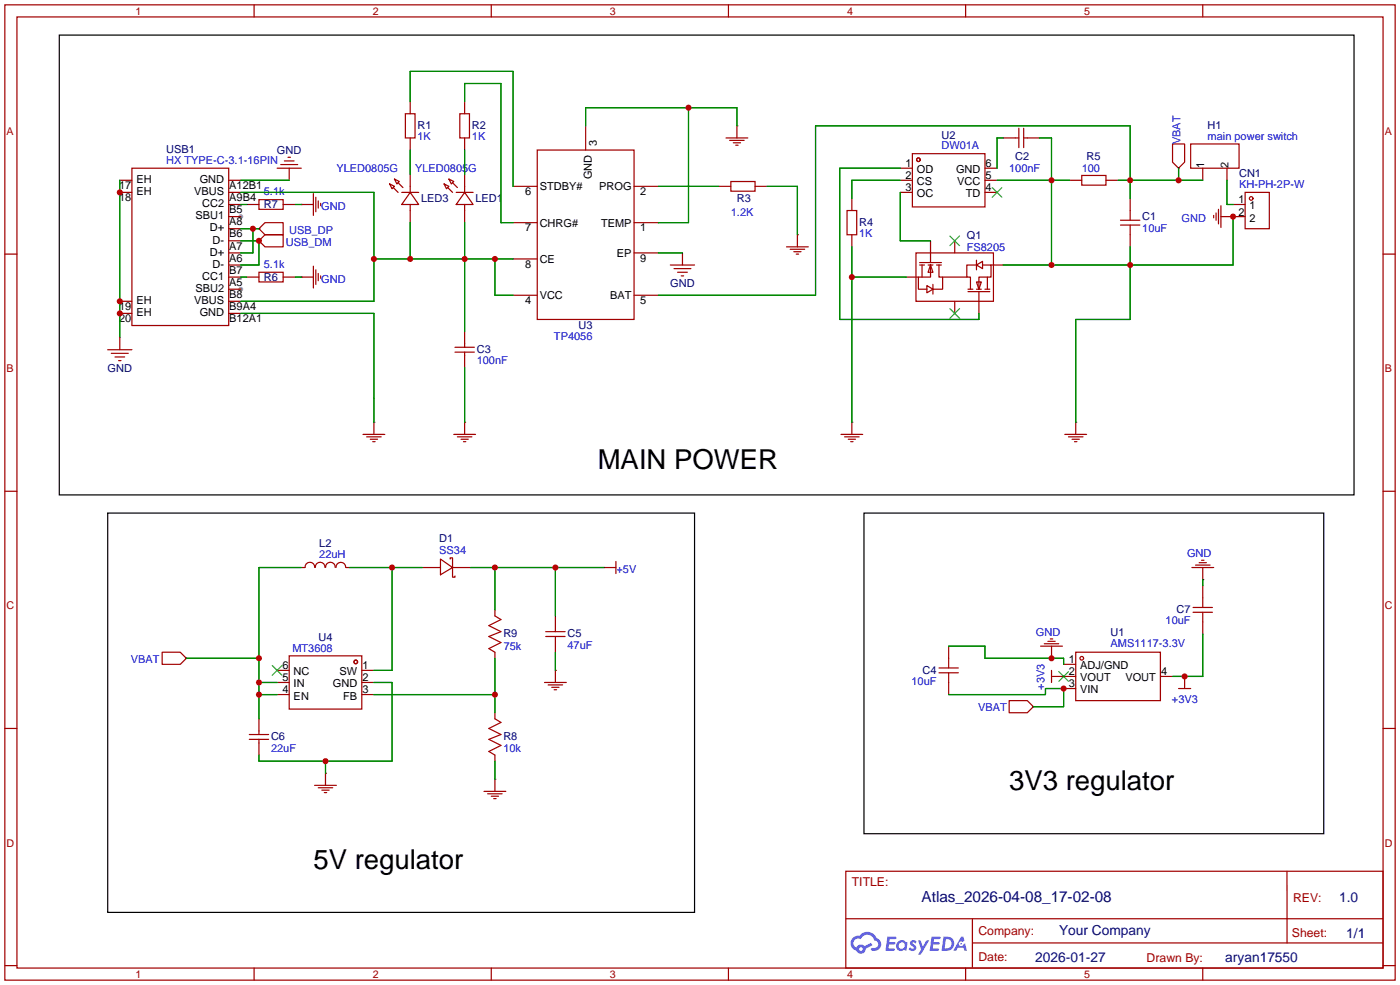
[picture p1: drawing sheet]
<svg xmlns="http://www.w3.org/2000/svg" width="294mm" height="207mm" viewBox="0 0 294 207" stroke-linecap="round" stroke-linejoin="round" font-family="sans-serif">
<g fill="#999">
<circle cx="50.5" cy="45.5" r=".51"/>
<circle cx="50.5" cy="60.7" r=".51"/>
</g>
<g fill="none" stroke="#a10000" stroke-width=".25">
<path d="M1 1h291.9v204.7h-291.9zM3.6 3.6h286.7v199.6h-286.7zM53.3 1v2.6M103.1 1v2.6M152.9 1v2.6M202.7 1v2.6M252.5 1v2.6M1 53.3h2.6M290.3 53.3h2.6M1 103.1h2.6M290.3 103.1h2.6M1 152.9h2.6"/>
<path d="M290.3 152.9h2.6M177.5 182.9h112.8v20.3h-112.8zM177.6 192.8h112.6M204.1 197.9h86.1M204.1 192.8v10.2M270.2 182.9v15M1 202.7h2.6M53.3 203.2v2.5M103.1 203.2v2.5M152.9 203.2v2.5M202.7 203.2v2.5M252.5 203.2v2.5"/>
<path d="M290.3 202.7h2.6"/>
</g>
<g fill="#5487ff">
<path d="M191.2 197.5l.5-.2 .4 .1 .3 .3-.2 .4a.33 .33 0 0 0-.3-.3 .33 .33 0 0 0-.4 .1l.1 .1a.86 .86 0 0 1 .7 .7 .86 .86 0 0 1-.3 .8l-.7 .1-.6-.4 .4-.4 .5 .3 .2-.1v-.2a.88 .88 0 0 1-.6-1.3z"/>
<path d="M192.7 197.4h.6l.4 1.3 .8-1.3h.6l-1.8 3h-.6l.6-1.1z"/>
<path d="M186.3 196.6h1.6l.3 .1-.1 .4h-1.3l-.1 .6h1.1l.2 .3-.3 .3h-1.1l-.1 .8h1.2l.1 .2-.1 .2-1.8 .1z"/>
<path d="M195.6 196.6h1.6l.2 .1v.4h-1.3l-.1 .6h1.1l.2 .3-.3 .3h-1.1l-.1 .8h1.2l.1 .2-.1 .2-1.9 .1z"/>
<path d="M201.7 196.6h.5l.3 .9-.5 .2a.5 .5 0 0 0-.7 .2 .5 .5 0 0 0 .3 .7 .5 .5 0 0 0 .6-.4l.4-.2 .4 1.6h-.6l-.1-.7h-1.2l-.4 .7h-.6z"/>
<path d="M198 196.6l-.4 3h1a1.51 1.51 0 0 0 1.7-1.5 1.51 1.51 0 0 0-1.8-1.5zM198.6 197.1a1.02 1.02 0 0 1 1.1 1.2 1.02 1.02 0 0 1-1.4 .8z"/>
<path d="M188.5 197.6a1.11 1.11 0 0 0-.3 1.6 1.11 1.11 0 0 0 1.6 .2l.5 .2 .2-1.7-.4-.2a1.02 1.02 0 0 0-1.6-.1zM188.6 198.5a.67 .67 0 0 1 1.3 0 .67 .67 0 0 1-1.3 0z"/>
<path d="M179 196.9a1.58 1.58 0 0 0 .8 2.6 1.01 1.01 0 0 0 1.1 .7 1.01 1.01 0 0 0 .8-1.1l1.4-.7-.3-.5-1.3 .7a1.03 1.03 0 0 0-1.7 .3 1 1 0 0 1-.5-1.4 1 1 0 0 1 1.4-.3 1.49 1.49 0 0 1 1.5-1 1.49 1.49 0 0 1 1.4 1.2 .82 .82 0 0 1 .7 1.1 .82 .82 0 0 1-1.2 .5l-.3 .1v.3a1.4 1.4 0 0 0 2-.6 1.4 1.4 0 0 0-.8-1.9 2.19 2.19 0 0 0-3.7-.5l-.8 .1zM180.3 199.2a.4 .4 0 0 1 .8 0 .4 .4 0 0 1-.8 0z"/>
<circle cx="201.8" cy="198.1" r=".19"/>
</g>
<g fill="none" stroke="#a10000" stroke-width=".25">
<path d="M25.1 37.8h2.6M27.7 35.3h20.3v33h-20.3zM48 37.8h2.5M58.2 35.3h5M58.9 34.5h3.6M59.7 33.8h2M60.5 33h.5M60.7 35.3v2.5M81.8 38.6l1 .5-.5 .5zM82.5 39.4l1.1 1M82.8 37.6l1 .5-.5 .5zM83.6 38.4l1 1"/>
<path d="M85.1 23.9h2v5.1h-2zM86.1 21.3v2.6M86.1 29v2.5M86.1 36.6v3.8M93.2 38.6l1 .5-.5 .5zM94 39.4l1 1M94.2 37.6l1 .5-.5 .5zM95 38.4l1 1M96.5 23.9h2.1v5.1h-2.1zM97.5 21.3v2.6M97.5 29v2.5M97.5 36.6v3.8"/>
<path d="M107.7 39.1h5.1M112.8 31.5h20.3v35.6h-20.3zM122.9 26.4v5.1M133.1 39.1h5.1M150.9 39.1h2.5M152.4 29h4.6M153.2 29.5h3M153.4 38.1h5.1v2h-5.1zM153.9 30h1.5M154.4 30.5h.5M154.7 26.4h.1M154.7 26.4v2.6"/>
<path d="M158.5 39.1h2.5M189 37.8h2.5M189 35.3h2.5M191.5 32.3h15.3v11.1h-15.3zM206.8 37.8h2.5M206.8 35.3h2.5M210.6 29h3.3M213.9 26.9v4.1M214.9 29h3.3M214.9 26.9v4.1M224.5 37.8h2.6M227.1 36.8h5.1v2.1h-5.1z"/>
<path d="M232.2 37.8h2.5M246.1 30.2h2.6v3.8l-1.3 1.3-1.3-1.3zM247.4 35.3h.1M249.9 30.2h10.2v5.1h-10.2zM252.5 35.3v2.5M257.6 35.3v2.5M25.1 40.4h2.6M48 40.4h2.5M48 45.5h2.5M48 50.5h2.5M48 53.1h2.5M48 58.2h2.5"/>
<path d="M48 55.6h2.5M48 48h2.5M48 42.9h2.5M51.8 58.2h2.6M51.8 42.9h2.6M54.4 57.2h5v2h-5zM54.4 41.9h5v2h-5zM54.4 50.5h.1M54.4 48h.1M55.6 49.3h3.8v2.5h-3.8l-1.2-1.3zM55.6 46.7h3.8v2.6h-3.8l-1.2-1.3zM59.4 58.2h2.6"/>
<path d="M59.4 42.9h2.6M63.2 58.2h.1M63.2 42.9h.1M63.2 58.2h2.6M63.2 42.9h2.6M65.8 40.6v4.6M65.8 55.9v4.6M66.3 41.4v3.1M66.3 56.6v3.1M66.8 42.2v1.5M66.8 57.4v1.5M67.3 42.7v.5"/>
<path d="M67.3 57.9v.5M84.3 40.4h3.6M86.1 40.4l1.8 2.5h-3.6zM86.1 42.9v3.8M95.8 40.4h3.5M97.5 40.4l1.8 2.5h-3.5zM97.5 42.9v3.8M107.7 46.7h5.1M107.7 54.4h5.1M133.1 53.1h5.1M133.1 46.7h5.1M140.7 55.6h5.1"/>
<path d="M141.5 56.4h3.5M142.2 57.2h2.1M143 57.9h.5M143.3 53.1v2.5M165.1 51.8h4.6M165.9 52.3h3M166.6 52.8h1.5M167.1 53.3h.5M167.4 49.3h.1M167.4 49.3v2.5M177.8 44.2h2v5.1h-2zM178.8 41.7v2.5"/>
<path d="M178.8 49.3v2.5M189 40.4h2.5M190.2 58.2h2.6M192.3 53.1h16.2v10.1h-16.2zM193 55.6h1.1M193 55.1h4.6M193.5 55.6v2.6M194.6 59.9l1.2 .8-1.2 .8zM194.8 55.6h1M195.3 55.6l.5 1.6h-1zM195.3 55.6v2.6h-2.5v2.5h1.8M195.3 50.5v4.6"/>
<path d="M195.8 59.7v2M196.6 55.6h1M197.1 55.6v2.6h.8v2.5h-2.1M197.9 58.2h5M200.4 50.5v2.6M205 59.2h1l-.5 1.5zM205 55.6l1.2-.7v1.5zM205 55.6h-2.1v2.6h.8v2.5M205 54.6v2M206.2 55.6h1.8v2.6h-2.5v2.5M206.8 40.4h2.5M207.3 58.2v2.5"/>
<path d="M208 55.6h2.6M235.2 47.2h4.1M235.2 46.2h4.1M237.2 41.7v4.5M237.2 47.2v4.6M254.8 45.2v.5M255.3 44.7v1.5M255.8 43.9v3.1M256.3 45.5h5.1M256.3 43.2v4.6M258.8 45.5h.1M258.8 42.9h2.6"/>
<path d="M261.4 40.4h5v7.6h-5zM22.6 73.4h5.1M23.4 74.2h3.5M24.1 74.9h2.1M24.9 75.7h.5M25.1 65.8h2.6M25.1 63.2h2.6M25.1 70.9v2.5M48 65.8h2.5M48 63.2h2.5M48 60.7h2.5M95.5 73.9h4.1"/>
<path d="M95.5 72.9h4.1M97.5 69.6v3.3M97.5 73.9v3.3M107.7 62h5.1M133.1 62h5.1M200.4 63.2v2.6M203.2 60.7h1M203.2 61.2h4.6M205 60.7h1M205.5 61.2v4.6M206.8 60.7h1M76.2 91.2h4.6"/>
<path d="M77 91.7h3M77.7 92.2h1.5M78.2 92.7h.5M78.5 88.6h.1M78.5 88.6v2.6M95.2 91.2h4.6M96 91.7h3.1M96.8 92.2h1.5M97.3 92.7h.5M97.5 88.6h.1M97.5 88.6v2.6M176.5 91.2h4.6"/>
<path d="M177.3 91.7h3M178.1 92.2h1.5M178.6 92.7h.5M178.8 88.6h.1M178.8 88.6v2.6M223.5 91.2h4.6M224.3 91.7h3M225 92.2h1.6M225.6 92.7h.5M225.8 88.6h.1M225.8 88.6v2.6M66.1 119.1a1.01 1.01 0 0 0-1-1.1 1.01 1.01 0 0 0-1.1 1.1h-.8"/>
<path d="M66.2 119.1a1.01 1.01 0 0 1 1-1.1 1.01 1.01 0 0 1 1 1.1M68.3 119.1a1.01 1.01 0 0 1 1.1-1.1 1.01 1.01 0 0 1 1 1.1M70.5 119.1a1.01 1.01 0 0 1 1-1.1 1.01 1.01 0 0 1 1.1 1.1M72.6 119.1h.8M88.6 119.1h3.9M92.5 117.3l2.5 1.8-2.5 1.6zM94.5 117.3v-.2h.5v2M95 119.1v2.1h.5v-.3M95 119.1h3.8M126.7 119.1h.1M126.7 119.1h2.6M129.3 117.9v2.5"/>
<path d="M250.2 119.1h4.6M251 118.6h3M251.7 118.1h1.5M252.2 117.6h.5M252.5 119.1v2.6M34 136.9h3.8l1.3 1.3-1.3 1.2h-3.8zM39.1 138.2h.1M60.7 137.7h15.2v11.1h-15.2zM103.9 128v1.3l1.3 .7-2.6 1.3 2.6 1.3-2.6 1 2.6 1.3-2.6 1.2 1.3 .8v1.3M114.6 133.6h4M114.6 132.6h4M116.6 129.3v3.3"/>
<path d="M116.6 133.6v3.3M199.1 135.6v4.6M218.4 135.6h4.6M219.2 135.1h3M220 134.6h1.5M220.5 134.1h.5M220.7 138.2h.1M220.7 135.6v2.6M223.3 139.4h2.5M225.8 136.9h17.8v10.2h-17.8zM250.4 128.5h4.1M250.4 127.5h4.1"/>
<path d="M252.5 121.7h.1M252.5 122.9v4.6M252.5 128.5v4.6M52.3 155.2h4.1M52.3 154.2h4.1M54.4 150.9v3.3M54.4 155.2v3.3M58.2 143.3h2.5M58.2 140.7h2.5M58.2 145.8h2.5M75.9 143.3h2.6M75.9 140.7h2.6"/>
<path d="M75.9 145.8h2.6M103.9 149.6v1.3l1.3 .7-2.6 1.3 2.6 1.3-2.6 1 2.6 1.3-2.6 1.2 1.3 .8v1.3M114.3 143.3h4.6M115.1 143.8h3M115.8 144.3h1.5M116.3 144.8h.5M116.6 140.7h.1M116.6 140.7v2.6M197.1 141.2h4.1M197.1 140.2h4.1M199.1 141.2v4.6M211.8 147.1h3.8l1.3 1.2-1.3 1.3h-3.8z"/>
<path d="M216.9 148.3h.1M220.7 142h5.1M220.7 140.7v2.6M223.3 142h.1M223.3 144.5h2.5M243.6 142h2.5M247.4 144.5h2.5M248.7 142h.1M248.7 142v2.5M66 164.8h4.6M66.8 165.4h3M67.6 165.9h1.5"/>
<path d="M68.1 166.4h.5M68.3 162.3h.1M68.3 162.3v2.5M101.6 166.1h4.6M102.4 166.6h3M103.1 167.1h1.5M103.6 167.6h.5M103.9 163.6h.1M103.9 163.6v2.5"/>
<circle cx="192.8" cy="33.5" r=".38"/>
<circle cx="262.6" cy="41.7" r=".38"/>
<circle cx="74.7" cy="138.9" r=".38"/>
<circle cx="227.1" cy="138.2" r=".38"/>
</g>
<path d="M208.3 39.4l2 2M210.3 39.4l-2 2M199.4 49.5l2 2.1M201.4 49.5l-2 2.1M199.4 64.8l2 2M201.4 64.8l-2 2M57.1 139.7l2.1 2M59.2 139.7l-2.1 2M222.2 141l2.1 2M224.3 141l-2.1 2" fill="none" stroke="#3c3" stroke-width=".25"/>
<path d="M12.4 7.4h271.8v96.5h-271.8zM22.6 107.7h123.2v83.8h-123.2zM181.4 107.7h96.5v67.3h-96.5z" fill="none" stroke="#000" stroke-width=".25"/>
<g fill="none" stroke="#008700" stroke-width=".25">
<path d="M25.1 37.8v33.1M50.5 37.8h10.2M86.1 21.3v-6.3h21.6v24.1M86.1 31.5v5.1M97.5 21.3v-3.8h7.7v29.2h2.5M97.5 31.5v5.1M122.9 26.4v-3.8h31.8v3.8M138.2 39.1h12.7M144.5 22.6v24.1h-6.3M161 39.1h6.4v10.2M189 37.8h-10.2v3.9M189 35.3h-12.7v31.8h29.2v-1.3"/>
<path d="M209.3 37.8h15.2M210.6 29h-1.3v6.3M218.2 29h2.5v26.6M234.7 37.8h17.8M247.4 35.3v2.5M257.6 37.8v5.1h1.2M50.5 50.5h3.9v5.1h-3.9M50.5 58.2h1.3M50.5 40.4h28v22.8h-28M50.5 42.9h1.3M50.5 48h3.9M53.1 48v5.1h-2.6"/>
<path d="M62 58.2h1.2M62 42.9h1.2M78.5 54.4h29.2M86.1 46.7v7.7M97.5 46.7v22.9M103.9 54.4v7.6h3.8M138.2 53.1h5.1M178.8 51.8v36.8M178.8 58.2h11.4M189 40.4v10.1h6.3M237.2 51.8v15.3h-11.4v21.5M237.2 41.7v-15.3h-66v35.6h-33"/>
<path d="M258.8 45.5v10.1h-48.2M50.5 65.8h28v22.8M97.5 77.2v11.4M63.2 119.1h-8.8v31.8M73.4 119.1h15.2M82.3 119.1v21.6h-3.8M98.8 119.1h27.9M103.9 119.1v8.9M116.6 119.1v10.2M39.1 138.2h15.3M103.9 138.2v11.4M116.6 136.9v3.8"/>
<path d="M199.1 135.6h7.7v2.6h16.5v1.2M252.5 121.7v1.2M252.5 133.1v8.9h-6.4M54.4 145.8h3.8M54.4 143.3h3.8M68.3 159.8v2.5M78.5 145.8h25.4M78.5 143.3h3.8v16.5h-27.9v-1.3M103.9 159.8v3.8M199.1 145.8h20.4v-1.3h3.8v3.8h-6.4M223.3 142h.1"/>
</g>
<g fill="#c00">
<circle cx="220.7" cy="37.8" r=".63"/>
<circle cx="220.7" cy="55.6" r=".63"/>
<circle cx="237.2" cy="55.6" r=".63"/>
<circle cx="258.8" cy="45.5" r=".63"/>
<circle cx="237.2" cy="37.8" r=".63"/>
<circle cx="247.4" cy="37.8" r=".63"/>
<circle cx="178.8" cy="58.2" r=".63"/>
<circle cx="144.5" cy="22.6" r=".63"/>
<circle cx="86.1" cy="54.4" r=".63"/>
<circle cx="97.5" cy="54.4" r=".63"/>
<circle cx="103.9" cy="54.4" r=".63"/>
<circle cx="78.5" cy="54.4" r=".63"/>
<circle cx="220.7" cy="138.2" r=".63"/>
<circle cx="248.7" cy="142" r=".63"/>
<circle cx="103.9" cy="119.1" r=".63"/>
<circle cx="116.6" cy="119.1" r=".63"/>
<circle cx="103.9" cy="145.8" r=".63"/>
<circle cx="82.3" cy="119.1" r=".63"/>
<circle cx="54.4" cy="145.8" r=".63"/>
<circle cx="54.4" cy="143.3" r=".63"/>
<circle cx="54.4" cy="138.2" r=".63"/>
<circle cx="68.3" cy="159.8" r=".63"/>
<circle cx="223.3" cy="144.5" r=".63"/>
<circle cx="54.4" cy="50.5" r=".63"/>
<circle cx="53.1" cy="48" r=".63"/>
<circle cx="25.1" cy="40.4" r=".63"/>
<circle cx="25.1" cy="63.2" r=".63"/>
<circle cx="25.1" cy="65.8" r=".63"/>
</g>
<g font-size="5.8">
<text x="125.5" y="98.5">MAIN POWER</text>
<text x="211.8" y="165.9">3V3 regulator</text>
<text x="65.8" y="182.4">5V regulator</text>
</g>
<text font-size="3.2" fill="#000080" x="193.5" y="189.2">Atlas_2026-04-08_17-02-08</text>
<g font-size="2.9" fill="#000080">
<text x="281.1" y="189.4">1.0</text>
<text x="222.3" y="196.3">Your Company</text>
<text x="282.6" y="196.8">1/1</text>
<text x="217.3" y="201.9">2026-01-27</text>
<text x="257.2" y="201.9">aryan17550</text>
</g>
<g font-size="2.6" fill="#a00000">
<text x="178.8" y="186.1">TITLE:</text>
<text x="271.4" y="189.4">REV:</text>
<text x="205.4" y="196.3">Company:</text>
<text x="271.2" y="196.7">Sheet:</text>
<text x="205.4" y="201.8">Date:</text>
<text x="240.7" y="201.9">Drawn By:</text>
</g>
<g font-size="2.3" fill="#00f">
<text x="87.6" y="29.4">1K</text>
<text x="99.1" y="29.4">1K</text>
<text x="253.5" y="29.3">main power switch</text>
<text x="34.9" y="34.4">HX TYPE-C-3.1-16PIN</text>
<text x="197.6" y="31.4">DW01A</text>
<text x="247.8" y="30.3" transform="rotate(-90 247.8 30.3)">VBAT</text>
<text x="55.4" y="41">5.1k</text>
<text x="70.6" y="36">YLED0805G</text>
<text x="87.1" y="36">YLED0805G</text>
<text x="211.8" y="36.1">100nF</text>
<text x="227.1" y="36.1">100</text>
<text x="260.1" y="39.4">KH-PH-2P-W</text>
<text x="67.4" y="44.1">GND</text>
<text x="153.4" y="45.2">1.2K</text>
<text x="248" y="46.7">GND</text>
<text x="60" y="51.5">USB_DM</text>
<text x="60.7" y="49.1">USB_DP</text>
<text x="180.3" y="49.8">1K</text>
<text x="202.9" y="52.6">FS8205</text>
<text x="239.8" y="48.8">10uF</text>
<text x="55.4" y="56.3">5.1k</text>
<text x="67.4" y="59.3">GND</text>
<text x="116.3" y="71.4">TP4056</text>
<text x="100.1" y="76.4">100nF</text>
<text x="67" y="117.1">22uH</text>
<text x="92.2" y="116.2">SS34</text>
<text x="249.2" y="117">GND</text>
<text x="129.4" y="120.3">+5V</text>
<text x="244.7" y="131">10uF</text>
<text x="61.4" y="136.8">MT3608</text>
<text x="105.7" y="136.3">75k</text>
<text x="119.1" y="136.2">47uF</text>
<text x="217.5" y="133.4">GND</text>
<text x="233.1" y="135.8">AMS1117-3.3V</text>
<text x="27.5" y="139.1">VBAT</text>
<text x="191.3" y="143.7">10uF</text>
<text x="205.3" y="149.3">VBAT</text>
<text x="219.3" y="144.8" transform="rotate(-90 219.3 144.8)">+3V3</text>
<text x="246" y="147.6">+3V3</text>
<text x="56.9" y="157.8">22uF</text>
<text x="105.7" y="157.8">10k</text>
</g>
<g font-size="2.3" fill="#000080">
<text x="87.6" y="27.1">R1</text>
<text x="99.1" y="27.1">R2</text>
<text x="197.6" y="29.1">U2</text>
<text x="253.5" y="27">H1</text>
<text x="34.9" y="32.1">USB1</text>
<text x="58.1" y="32.3">GND</text>
<text x="213.1" y="33.5">C2</text>
<text x="228.1" y="33.6">R5</text>
<text x="260.1" y="37.1">CN1</text>
<text x="55.4" y="43.7">R7</text>
<text x="88.4" y="42.4">LED3</text>
<text x="99.8" y="42.4">LED1</text>
<text x="154.7" y="42.4">R3</text>
<text x="180.3" y="47.4">R4</text>
<text x="239.8" y="46.3">C1</text>
<text x="202.9" y="50.1">Q1</text>
<text x="55.4" y="58.9">R6</text>
<text x="140.7" y="60.2">GND</text>
<text x="121.4" y="69.1">U3</text>
<text x="100.1" y="74.1">C3</text>
<text x="22.6" y="78">GND</text>
<text x="92.2" y="113.8">D1</text>
<text x="67" y="114.7">L2</text>
<text x="247" y="128.7">C7</text>
<text x="66.9" y="134.5">U4</text>
<text x="105.7" y="133.8">R9</text>
<text x="119.1" y="133.8">C5</text>
<text x="233.1" y="133.4">U1</text>
<text x="193.6" y="141.4">C4</text>
<text x="56.9" y="155.4">C6</text>
<text x="105.7" y="155.4">R8</text>
</g>
<g font-size="2.3">
<text x="125.3" y="30.7" transform="rotate(-90 125.3 30.7)">3</text>
<text x="190.1" y="35.1">1</text>
<text x="206.9" y="35.1">6</text>
<text x="252.8" y="35.3" transform="rotate(-90 252.8 35.3)">1</text>
<text x="257.9" y="35.3" transform="rotate(-90 257.9 35.3)">2</text>
<text x="25" y="39.7">17</text>
<text x="28.6" y="38.4">EH</text>
<text x="28.6" y="41">EH</text>
<text x="40.8" y="41">VBUS</text>
<text x="41.9" y="38.4">GND</text>
<text x="48.1" y="39.7">A12B1</text>
<text x="110.2" y="41">6</text>
<text x="113.3" y="39.9">STDBY#</text>
<text x="124.3" y="37.6" transform="rotate(-90 124.3 37.6)">GND</text>
<text x="125.8" y="39.9">PROG</text>
<text x="134.4" y="41">2</text>
<text x="190.1" y="37.6">2</text>
<text x="190.1" y="40.2">3</text>
<text x="192.5" y="36.3">OD</text>
<text x="192.5" y="38.9">CS</text>
<text x="192.5" y="41.4">OC</text>
<text x="200.7" y="36.3">GND</text>
<text x="200.9" y="38.9">VCC</text>
<text x="202.7" y="41.4">TD</text>
<text x="206.9" y="40.2">4</text>
<text x="206.9" y="37.6">5</text>
<text x="25" y="42.2">18</text>
<text x="41" y="46">SBU1</text>
<text x="42.4" y="43.5">CC2</text>
<text x="48.1" y="42.2">A9B4</text>
<text x="48.1" y="47.3">A8</text>
<text x="48.1" y="44.8">B5</text>
<text x="113.3" y="47.6">CHRG#</text>
<text x="126.2" y="47.6">TEMP</text>
<text x="260" y="42.7">1</text>
<text x="260" y="45.2">2</text>
<text x="262.3" y="44">1</text>
<text x="262.3" y="46.5">2</text>
<text x="44.1" y="53.7">D+</text>
<text x="44.1" y="48.6">D+</text>
<text x="44.6" y="51.1">D-</text>
<text x="48.1" y="52.4">A7</text>
<text x="48.1" y="49.9">B6</text>
<text x="110.2" y="48.6">7</text>
<text x="129.5" y="53.9">EP</text>
<text x="134.4" y="48.6">1</text>
<text x="42.4" y="58.7">CC1</text>
<text x="44.6" y="56.2">D-</text>
<text x="48.1" y="54.9">A6</text>
<text x="48.1" y="57.5">B7</text>
<text x="110.2" y="56.2">8</text>
<text x="113.3" y="55.2">CE</text>
<text x="134.4" y="54.9">9</text>
<text x="25" y="65.1">19</text>
<text x="28.6" y="63.8">EH</text>
<text x="40.8" y="63.8">VBUS</text>
<text x="41" y="61.3">SBU2</text>
<text x="48.1" y="60">A5</text>
<text x="48.1" y="65.1">B9A4</text>
<text x="48.1" y="62.6">B8</text>
<text x="110.2" y="63.8">4</text>
<text x="113.3" y="62.8">VCC</text>
<text x="128.1" y="62.8">BAT</text>
<text x="134.4" y="63.8">5</text>
<text x="25" y="67.6">20</text>
<text x="28.6" y="66.4">EH</text>
<text x="41.9" y="66.4">GND</text>
<text x="48.1" y="67.6">B12A1</text>
<text x="59.3" y="143">5</text>
<text x="59.3" y="140.5">6</text>
<text x="61.6" y="141.8">NC</text>
<text x="71.3" y="141.8">SW</text>
<text x="76.1" y="140.5">1</text>
<text x="76.1" y="143">2</text>
<text x="224.4" y="139.2">1</text>
<text x="224.4" y="141.8">2</text>
<text x="226.7" y="140.5">ADJ/GND</text>
<text x="226.7" y="143">VOUT</text>
<text x="236.2" y="143">VOUT</text>
<text x="243.7" y="141.8">4</text>
<text x="59.3" y="145.6">4</text>
<text x="61.6" y="146.8">EN</text>
<text x="61.6" y="144.3">IN</text>
<text x="69.9" y="144.3">GND</text>
<text x="72.1" y="146.8">FB</text>
<text x="76.1" y="145.6">3</text>
<text x="224.4" y="144.3">3</text>
<text x="226.7" y="145.6">VIN</text>
</g>
<g font-size="2.2" fill="#a00000">
<text x="28.4" y="3.1">1</text>
<text x="78.2" y="3.1">2</text>
<text x="128" y="3.1">3</text>
<text x="177.8" y="3.1">4</text>
<text x="227.6" y="3.1">5</text>
<text x="1.4" y="28.3">A</text>
<text x="290.7" y="28.3">A</text>
<text x="1.4" y="78.1">B</text>
<text x="290.7" y="78.1">B</text>
<text x="1.4" y="127.9">C</text>
<text x="290.7" y="127.9">C</text>
<text x="1.4" y="177.7">D</text>
<text x="290.7" y="177.7">D</text>
<text x="28.4" y="205.3">1</text>
<text x="78.2" y="205.3">2</text>
<text x="128" y="205.3">3</text>
<text x="177.8" y="205.3">4</text>
<text x="227.6" y="205.3">5</text>
</g>
</svg>
